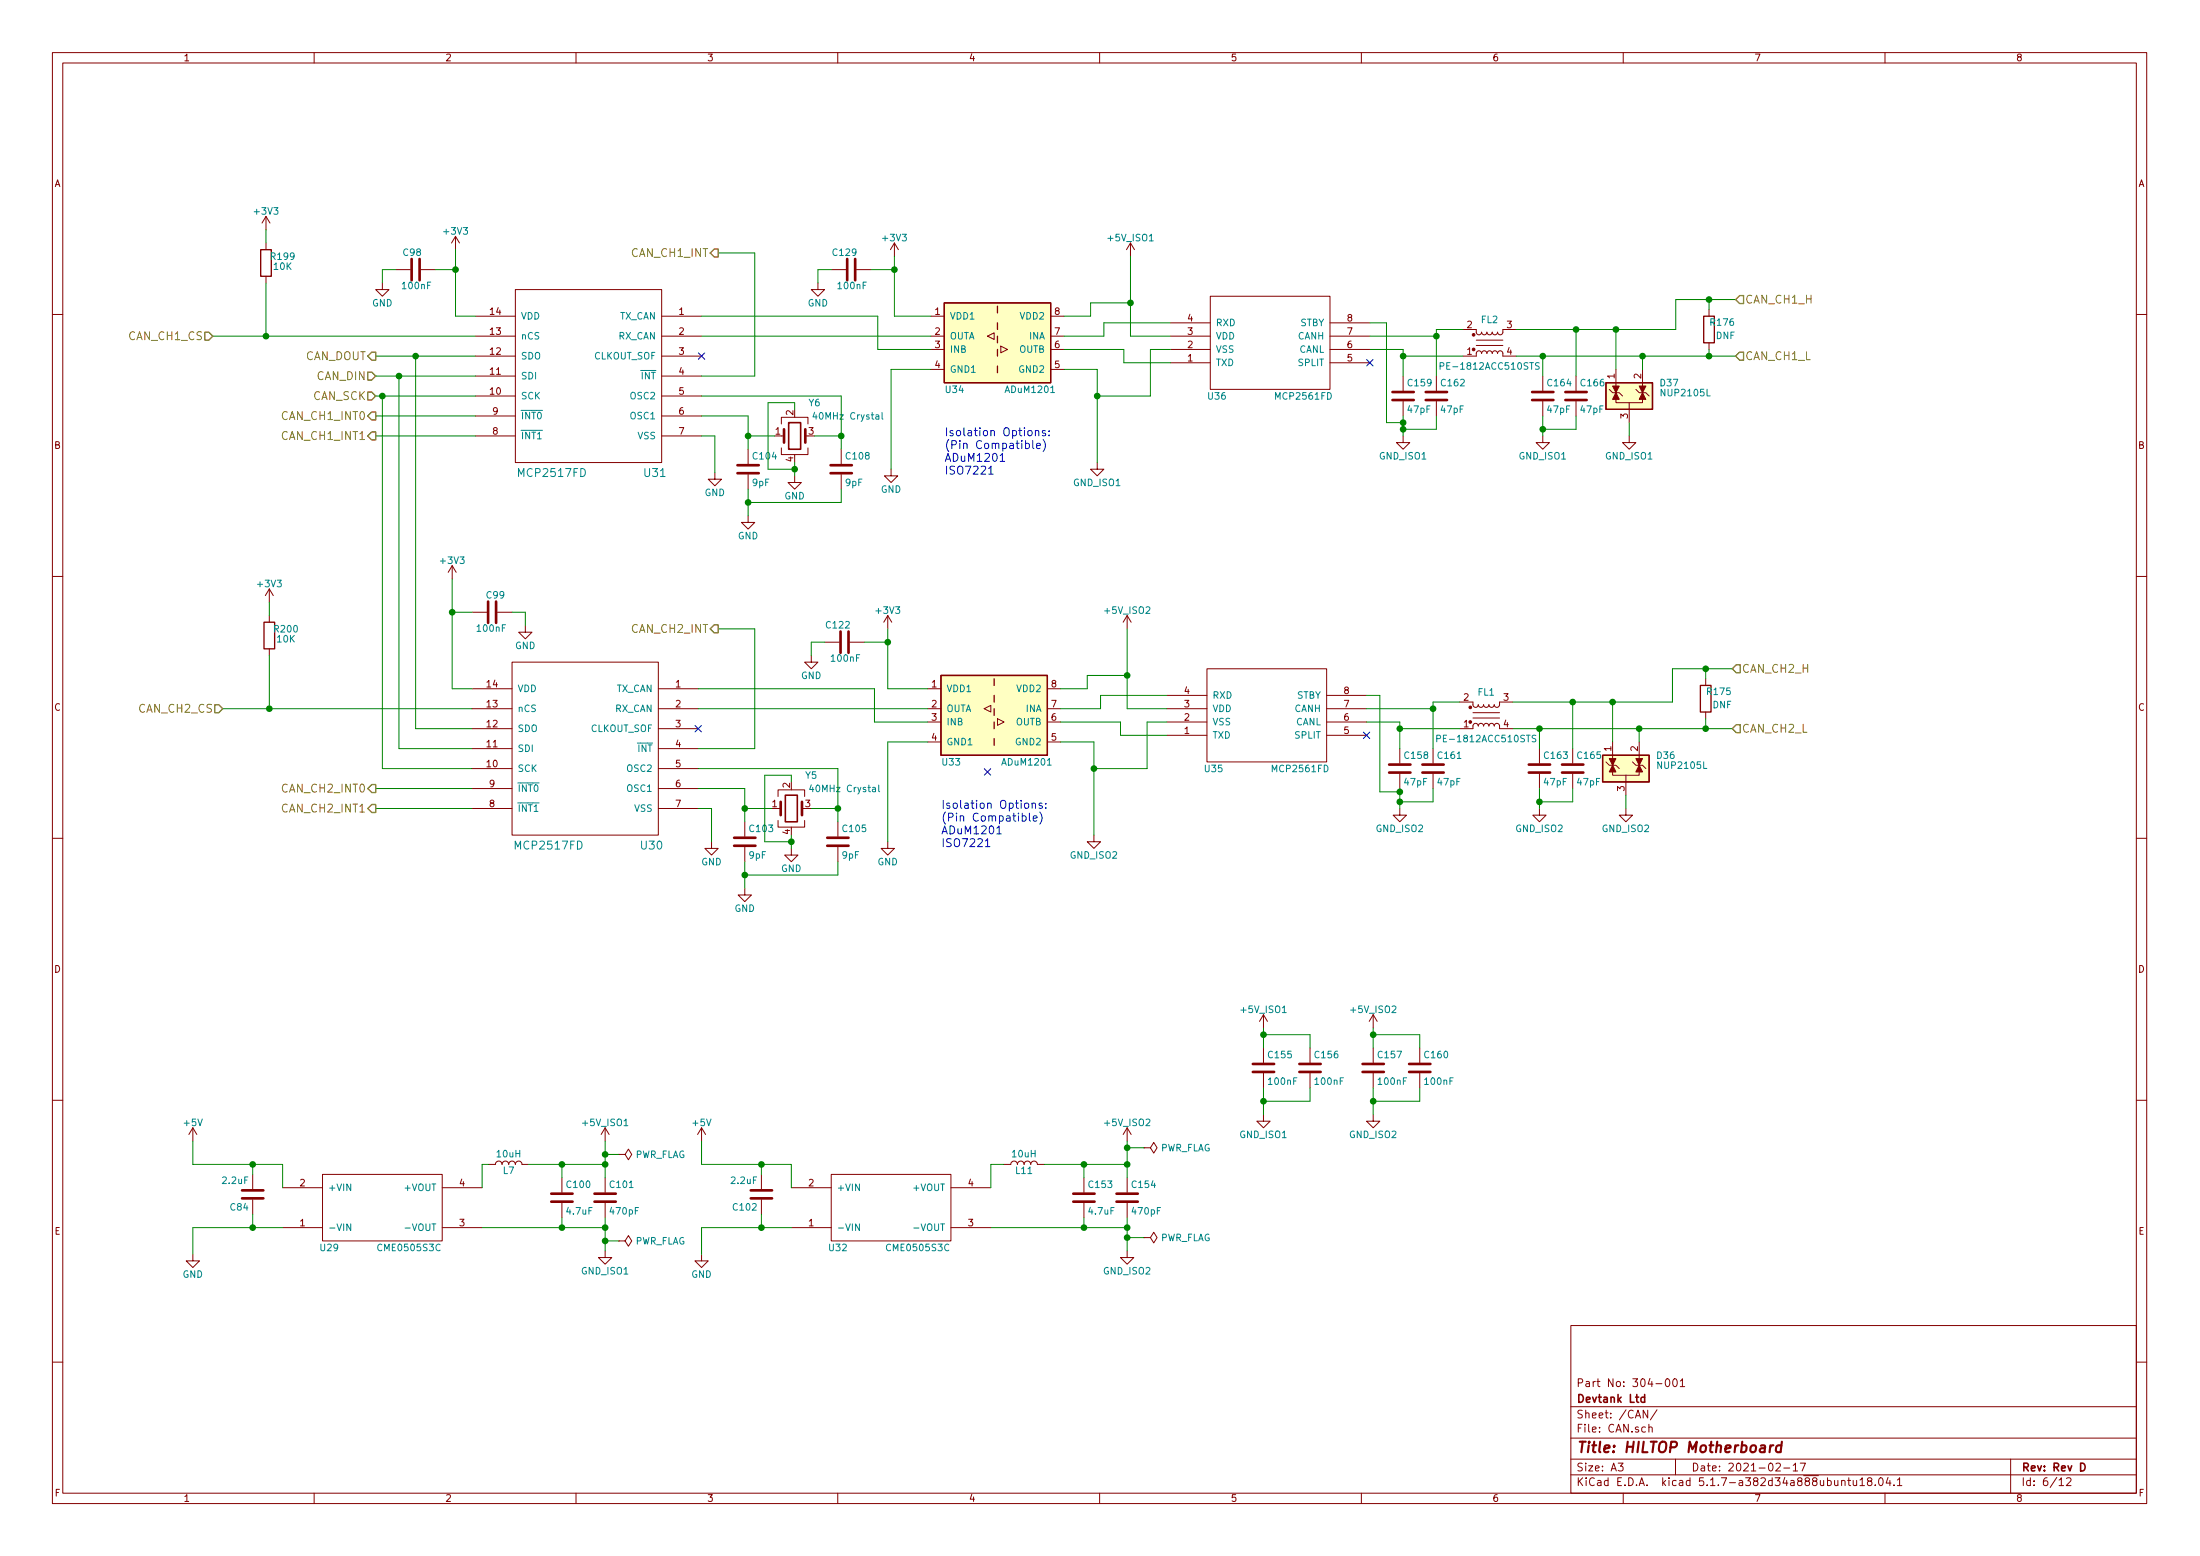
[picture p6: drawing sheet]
<svg xmlns="http://www.w3.org/2000/svg" width="420mm" height="297mm" viewBox="0 0 420 297" stroke-linecap="round" stroke-linejoin="round" font-family="sans-serif">
<g fill="none" stroke="#840000" stroke-width=".19">
<path d="M10 10h400v277h-400zM12 12h396v273.1h-396zM60 10v2M110 10v2M160 10v2M210 10v2M260 10v2M310 10v2M360 10v2M50.8 41.3v2.6M50.8 46.4v1.3M50.8 52.7v1.3"/>
<path d="M50.8 41.3l-.8 1.3M50.8 41.3l.8 1.3M73 54v1.3h1.3l-1.3 1.3-1.2-1.3h1.2M75.6 51.5h2.8M80.4 51.5h2.8M87 45.1l-.8 1.3M87 45.1v2.6M87 45.1l.8 1.3M98.4 55.3h28v33h-28zM156.2 54v1.3h1.3l-1.3 1.3-1.3-1.3h1.3M158.7 51.5h2.8M163.6 51.5h2.8"/>
<path d="M170.8 46.4l-.7 1.3M170.8 46.4v2.5M170.8 46.4l.8 1.3M215.9 46.4l-.8 1.3M215.9 46.4v2.5M215.9 46.4l.8 1.3M231.1 56.6h22.9v17.7h-22.9zM326.4 59.1v1.3M10 60h2M90.8 60.4h7.6M90.8 75.6h7.6M90.8 71.8h7.6"/>
<path d="M90.8 68h7.6M90.8 64.2h7.6M90.8 79.4h7.6M126.4 60.4h7.6M126.4 75.6h7.6M126.4 71.8h7.6M126.4 68h7.6M126.4 64.2h7.6M126.4 79.4h7.6M177.8 60.4h2.5M177.8 64.2h2.5M177.8 66.7h2.5"/>
<path d="M177.8 70.5h2.5M188.6 64.2l1.3-.7v1.3zM191.1 66.1l1.3 .6-1.3 .6zM200.7 60.4h2.5M200.7 64.2h2.5M200.7 66.7h2.5M200.7 70.5h2.5M223.5 64.2h7.6M223.5 66.7h7.6M223.5 69.3h7.6M223.5 61.6h7.6M254 64.2h7.6"/>
<path d="M254 66.7h7.6M254 69.3h7.6M254 61.6h7.6M268 71.8v2.8M268 76.6v2.8M274.3 71.8v2.8M274.3 76.6v2.8M279.4 68h2.5l.1-.7 .3-.3 .5 .1 .2 .4 .1-.4 .3-.1 .4 .1 .2 .4 .1-.4 .3-.1 .4 .1 .2 .4 .1-.4 .3-.1 .4 .1 .2 .4 .2-.4 .4-.1 .4 .3v.7h2.6M279.4 62.9h2.5l.1 .7 .4 .3 .4-.1 .2-.4 .1 .3 .3 .2 .4-.1 .2-.4 .1 .3 .3 .2 .4-.1 .2-.4 .3 .5 .5-.1 .2-.4 .2 .4 .4 .1 .4-.3v-.7h2.6M281.9 64.9h5.1M281.9 65.9h5.1M294.6 71.8v2.8"/>
<path d="M294.6 76.6v2.8M301 71.8v2.8M301 76.6v2.8M307.3 74.3l.7 .7h1.2l.7 .6M308.6 75.6v1.3h5.1v-1.3M308.6 70.5v4.5M311.1 76.9v3.8M312.4 74.3l.7 .7h1.2l.7 .6M313.7 70.5v4.5M326.4 65.4v1.3M408 60h2M90.8 83.2h7.6"/>
<path d="M126.4 83.2h7.6M136.5 90.2v1.3h1.3l-1.3 1.2-1.2-1.2h1.2M142.9 98.5v1.2h1.2l-1.2 1.3-1.3-1.3h1.3M142.9 85.8v2.8M142.9 90.6v2.8M149.2 85.5v1.3h5.1v-1.3M149.2 80.9v-1.2h5.1v1.2M149.2 83.2h.5M151.8 90.8v1.3h1.2l-1.2 1.3-1.3-1.3h1.3M153.8 83.2h.5M160.7 85.8v2.8M160.7 90.6v2.8"/>
<path d="M170.2 89.6v1.2h1.2l-1.2 1.3-1.3-1.3h1.3M209.5 88.3v1.3h1.3l-1.3 1.2-1.2-1.2h1.2M268 83.2v1.3h1.2l-1.2 1.3-1.3-1.3h1.3M294.6 83.2v1.3h1.3l-1.3 1.3-1.2-1.3h1.2M311.1 83.2v1.3h1.3l-1.3 1.3-1.2-1.3h1.2M10 110h2M51.4 112.4l-.7 1.3M51.4 112.4v2.6M51.4 117.5v1.3M51.4 112.4l.8 1.3M86.4 108l-.8 1.3M86.4 108v2.5"/>
<path d="M86.4 108l.7 1.3M90.2 116.9h2.8M95 116.9h2.8M100.3 119.4v1.3h-1.2l1.2 1.3 1.3-1.3h-1.3M169.5 117.5l-.7 1.3M169.5 117.5v2.6M169.5 117.5l.8 1.3M215.3 117.5l-.8 1.3M215.3 117.5v2.6M215.3 117.5l.7 1.3M408 110h2M51.4 123.9v1.2"/>
<path d="M90.2 131.5h7.6M90.2 139.1h7.6M90.2 135.3h7.6M97.8 126.4h27.9v33h-27.9zM125.7 131.5h7.6M125.7 139.1h7.6M125.7 135.3h7.6M154.9 125.1v1.3h1.3l-1.3 1.3-1.2-1.3h1.2M157.5 122.6h2.8M162.3 122.6h2.8M177.2 131.5h2.5M177.2 135.3h2.5"/>
<path d="M177.2 137.8h2.5M188 135.3l1.2-.6v1.2zM190.5 137.2l1.3 .6-1.3 .7zM200 131.5h2.6M200 135.3h2.6M200 137.8h2.6M222.9 135.3h7.6M222.9 137.8h7.6M222.9 132.8h7.6M230.5 127.7h22.9v17.8h-22.9zM253.4 135.3h7.6M253.4 137.8h7.6"/>
<path d="M253.4 132.8h7.6M278.8 139.1h2.5v-.7l.4-.3 .4 .1 .2 .4 .1-.3 .3-.2 .5 .1 .1 .4 .2-.3 .2-.2 .5 .1 .2 .4 .1-.3 .3-.2 .4 .1 .2 .4 .2-.4 .4-.1 .4 .3v.7h2.5M278.8 134h2.5v.7l.4 .3 .4-.1 .2-.4 .1 .3 .4 .2 .3-.1 .2-.4 .1 .3 .4 .2 .3-.1 .3-.4 .3 .5 .5-.1 .2-.4 .1 .4 .5 .1 .4-.3v-.7h2.5M281.3 136.1h5.1M281.3 137.1h5.1M325.8 129.6v1.2M325.8 135.9v1.3M90.2 146.7h7.6M90.2 142.9h7.6M90.2 150.5h7.6M90.2 154.3h7.6M125.7 146.7h7.6"/>
<path d="M125.7 142.9h7.6M125.7 150.5h7.6M125.7 154.3h7.6M142.2 156.9v2.8M148.6 156.6v1.3h5.1v-1.3M148.6 152.1v-1.3h5.1v1.3M148.6 154.3h.5M153.2 154.3h.5M160 156.9v2.8M177.2 141.6h2.5M200 141.6h2.6M208.9 159.4v1.3h1.3l-1.3 1.3-1.3-1.3h1.3"/>
<path d="M222.9 140.4h7.6M253.4 140.4h7.6M267.3 154.3v1.3h1.3l-1.3 1.3-1.2-1.3h1.2M267.3 142.9v2.8M267.3 147.7v2.8M273.7 142.9v2.8M273.7 147.7v2.8M294 154.3v1.3h1.3l-1.3 1.3-1.3-1.3h1.3M294 142.9v2.8M294 147.7v2.8M300.4 142.9v2.8M300.4 147.7v2.8"/>
<path d="M306.7 145.5l.6 .6h1.3l.6 .6M308 146.7v1.3h5.1v-1.3M308 141.6v4.5M310.5 154.3v1.3h1.3l-1.3 1.3-1.3-1.3h1.3M310.5 148v3.8M311.8 145.5l.6 .6h1.3l.6 .6M313.1 141.6v4.5M10 160h2M135.9 160.7v1.3h1.3l-1.3 1.2-1.3-1.2h1.3M142.2 169.6v1.3h1.3l-1.3 1.2-1.2-1.2h1.2M142.2 161.7v2.8M151.1 162v1.2h1.3l-1.3 1.3-1.2-1.3h1.2"/>
<path d="M160 161.7v2.8M169.5 160.7v1.3h1.3l-1.3 1.2-1.2-1.2h1.2M408 160h2M241.3 193.7l-.8 1.3M241.3 193.7v2.6M241.3 193.7l.8 1.3M262.3 193.7v2.6M262.3 193.7l-.8 1.3M262.3 193.7l.7 1.3M10 210h2M36.8 215.3l-.7 1.3M36.8 215.3v2.5"/>
<path d="M36.8 215.3l.8 1.3M115.6 215.3l-.8 1.3M115.6 215.3v2.5M115.6 215.3l.7 1.3M134 215.3l-.8 1.3M134 215.3v2.5M134 215.3l.7 1.3M215.3 215.3v2.5M215.3 215.3l-.8 1.3M215.3 215.3l.7 1.3M218.4 219.1h1.3l.6-1 .7 1-.7 1-.6-1M218.4 219.1h.1"/>
<path d="M241.3 212.8v1.2h1.3l-1.3 1.3-1.3-1.3h1.3M241.3 200.1v2.8M241.3 204.9v2.8M250.2 200.1v2.8M250.2 204.9v2.8M262.3 212.8v1.2h1.2l-1.2 1.3-1.3-1.3h1.3M262.3 200.1v2.8M262.3 204.9v2.8M271.1 200.1v2.8M271.1 204.9v2.8M408 210h2M36.8 239.4v1.3h1.3l-1.3 1.3-1.2-1.3h1.2"/>
<path d="M48.3 224.2v2.8M48.3 229v2.8M54 234.4h7.6M54 226.7h7.6M61.6 224.2h22.9v12.7h-22.9zM84.5 234.4h7.6M84.5 226.7h7.6M93.3 222.3h1.3a.63 .63 0 0 1 .6-.6 .63 .63 0 0 1 .7 .6 .63 .63 0 0 1 .6-.6 .63 .63 0 0 1 .7 .6 .63 .63 0 0 1 .6-.6 .63 .63 0 0 1 .6 .6 .63 .63 0 0 1 .7-.6 .63 .63 0 0 1 .6 .6h1.3M107.3 224.8v2.8M107.3 229.7v2.7M115.6 238.8v1.3h1.2l-1.2 1.2-1.3-1.2h1.3M115.6 224.8v2.8"/>
<path d="M115.6 229.7v2.7M118.1 236.9h1.3l.6-1 .6 1-.6 1-.6-1M118.1 236.9h.1M118.1 220.4h1.3l.6-1 .6 1-.6 1-.6-1M118.1 220.4h.1M134 239.4v1.3h1.3l-1.3 1.3-1.3-1.3h1.3M145.4 224.2v2.8M145.4 229v2.8M151.1 234.4h7.6M151.1 226.7h7.6M158.7 224.2h22.9v12.7h-22.9zM181.6 234.4h7.6"/>
<path d="M181.6 226.7h7.6M191.8 222.3h1.2a.63 .63 0 0 1 .7-.6 .63 .63 0 0 1 .6 .6 .63 .63 0 0 1 .6-.6 .63 .63 0 0 1 .7 .6 .63 .63 0 0 1 .6-.6 .63 .63 0 0 1 .6 .6 .63 .63 0 0 1 .7-.6 .63 .63 0 0 1 .6 .6h1.3M207 224.8v2.8M207 229.7v2.7M215.3 238.8v1.3h1.2l-1.2 1.2-1.3-1.2h1.3M215.3 224.8v2.8M215.3 229.7v2.7M218.4 236.3h1.3l.6-1.1 .7 1.1-.7 1-.6-1M218.4 236.3h.1M300 253h108v32.1h-108zM10 260h2M300 278.5h108"/>
<path d="M300 274.5h108M300 268.5h108M309 279.3h1l-.5 .6 .4 .1v.7l-.2 .1-.7-.1M314.7 269.2v1.5l-.9-1.5v1.5M314.9 272.5h.1a.37 .37 0 0 1 .5 .1v.8M314.9 271.9v1.5M316.3 264.1h1.1M316.5 269.1l-1.3 2M318.3 263.3l.1-.1a.8 .8 0 0 1 .5 .8 .8 .8 0 0 1-.5 .7 .97 .97 0 0 1-.1-1.4zM319.6 263.4l.2-.2a.81 .81 0 0 1 .6 .6 .81 .81 0 0 1-.3 .8l-.1 .1a.79 .79 0 0 1-.4-1.3zM320 278.5v3M320.9 263.6l.4-.4v1.5"/>
<path d="M320.9 264.7h.8M339.2 279.5l.6-.2 .2 .4-.9 1.1h.9M342.5 279.7l.4-.4v1.5M343.8 279.3h1l-.6 1.5M384 278.5v6.6M408 260h2M60 285.1v1.9M110 285.1v1.9M160 285.1v1.9M210 285.1v1.9M260 285.1v1.9M300 281.5h108"/>
<path d="M310 285.1v1.9M340.7 280.2h1.1M342.5 280.8h.8M351.7 282.7h.1a.37 .37 0 0 1 .6 .1v.8M351.7 282.6v1M352.9 282.6h.5M353.1 282.1v1.3l.3 .2M353.9 282.6v.8a.39 .39 0 0 0 .7 .1M354.6 282.6v1M355.2 282.5l.5-.4v1.5M355.2 283.6h.9M356.9 282.7l-.3-.2 .1-.2 .2-.2 .5 .1 .1 .2-.1 .2-.5 .1-.3 .3 .1 .5 .2 .1h.3l.3-.3v-.3l-.3-.3"/>
<path d="M358.1 283.5v.1M358.9 282.3l.2-.2a.81 .81 0 0 1 .6 .6 .81 .81 0 0 1-.3 .8l-.1 .1a.79 .79 0 0 1-.4-1.3zM360 285.1v1.9M360.6 282l-.4 1.1h.9M360.9 282.6v1M361.7 283.5v.1M362.4 282.5l.4-.4v1.5M362.4 283.6h.8M393.2 282.5l.5-.4v1.5M393.2 283.6h.9M394.7 282.3l.5-.2 .3 .4-.9 1.1h.9"/>
</g>
<path d="M150.6 80.7h2.3v5.1h-2.3zM150 151.8h2.3v5.1h-2.3zM314.1 266.8l-.4-.1-.3 .3 .1 .6h.6M314.1 266.2v1.5M397.4 279.3a.76 .76 0 0 1 .8 .8 .76 .76 0 0 1-.8 .7z" fill="none" stroke="#840000" stroke-width=".3"/>
<path d="M338.1 275.9l-.2 1.3M338.7 275.9l-.4 .1-.2 .3M340.2 276a.68 .68 0 0 0-1 .3l-.1 .5 .2 .3 .2 .1 .6-.1M340.3 275.2l-.2 2" fill="none" stroke="#840000" stroke-width=".41"/>
<g fill="none" stroke="#840000" stroke-width=".51">
<path d="M78.6 49.4v4.1M80.1 49.4v4.1M161.8 49.4v4.1M163.3 49.4v4.1M265.9 76.4h4.1M265.9 74.8h4.1M272.3 76.4h4.1M272.3 74.8h4.1M292.6 76.4h4.1M292.6 74.8h4.1M299 76.4h4M299 74.8h4"/>
<path d="M140.8 90.3h4.1M140.8 88.8h4.1M149.7 82v2.5M153.8 82v2.5M158.6 90.3h4.1M158.6 88.8h4.1M93.2 114.8v4.1M94.7 114.8v4.1M160.5 120.6v4M162.1 120.6v4M140.2 159.9h4.1M149.1 153.1v2.5"/>
<path d="M153.2 153.1v2.5M158 159.9h4.1M265.3 147.5h4.1M265.3 146h4.1M271.7 147.5h4M271.7 146h4M292 147.5h4M292 146h4M298.3 147.5h4.1M298.3 146h4.1M140.2 161.5h4.1M158 161.5h4.1"/>
<path d="M239.3 204.6h4M239.3 203.1h4M248.2 204.6h4M248.2 203.1h4M260.2 204.6h4.1M260.2 203.1h4.1M269.1 204.6h4.1M269.1 203.1h4.1M46.2 227.2h4.1M46.2 228.8h4.1M105.3 229.4h4M105.3 227.9h4"/>
<path d="M113.5 229.4h4.1M113.5 227.9h4.1M143.4 227.2h4M143.4 228.8h4M205 229.4h4M205 227.9h4M213.2 229.4h4.1M213.2 227.9h4.1"/>
</g>
<g fill="none" stroke="#008484" stroke-width=".19">
<path d="M155.6 78.7l-.3 .9h.8M168.5 78.8v1l.1 .2M200.7 74.9h.7M275 69.9l.6-.1 .2-.1-.1-.3-.7-.2v1.3M294 69.3l-.5-.1-.2 .2v.3l.6 .3 .1 .3-.3 .2-.5-.1M102.4 82.2h1.2M101.8 153.3h1.2M154.9 149.8l-.3 .9h.8M167.8 149.9v1.1l.2 .1M200 146.1h.8M274.4 141h.6l.1-.2v-.3l-.7-.2v1.3M293.3 140.4l-.5-.1-.1 .2v.3l.5 .3 .1 .3-.2 .2h-.5"/>
<path d="M67 233.6v1.3l-.8-1.3v1.3M77.4 234.4h.9M164.1 233.6v1.3l-.7-1.3v1.3M174.5 234.4h1"/>
</g>
<g fill="#ffffc2" stroke="#ffffc2" stroke-width=".19">
<path d="M306.7 73.1h8.9v5h-8.9z"/>
<path d="M306.1 144.2h8.9v5.1h-8.9z"/>
<path d="M179.7 128.9h20.3v15.3h-20.3z"/>
<path d="M180.3 57.8h20.4v15.3h-20.4z"/>
</g>
<g fill="none" stroke="#840000" stroke-width=".25">
<path d="M49.8 47.7h2v5h-2zM180.3 57.8h20.4v15.3h-20.4zM190.5 58.5v1.2M190.5 61.6v1.3M190.5 64.2v1.2M190.5 66.7v1.3M190.5 69.9v1.3M306.7 73.1h8.9v5h-8.9zM325.4 60.4h2v5h-2zM50.4 118.8h2.1v5.1h-2.1zM179.7 128.9h20.3v15.3h-20.3zM189.9 129.6v1.2"/>
<path d="M189.9 132.8v1.2M189.9 135.3v1.3M189.9 137.8v1.3M324.7 130.8h2.1v5.1h-2.1zM189.9 141v1.3M306.1 144.2h8.9v5.1h-8.9z"/>
</g>
<g fill="#840000" stroke="#840000" stroke-width=".19">
<path d="M308.6 75l.6 1.2h-1.2z"/>
<path d="M313.7 75l.6 1.2h-1.2z"/>
<path d="M313.1 73.7h1.2l-.6 1.3z"/>
<path d="M308 73.7h1.2l-.6 1.3v-.7v.7z"/>
<path d="M308 146.1l.6 1.3h-1.3z"/>
<path d="M313.1 146.1l.6 1.3h-1.3z"/>
<path d="M312.4 144.8h1.3l-.6 1.3z"/>
<path d="M307.3 144.8h1.3l-.6 1.3v-.6v.6z"/>
<circle cx="280.8" cy="137.8" r=".25"/>
<circle cx="280.8" cy="135" r=".25"/>
<circle cx="281.4" cy="66.7" r=".25"/>
<circle cx="281.4" cy="63.9" r=".25"/>
</g>
<g fill="none" stroke="#008400" stroke-width=".19">
<path d="M50.8 43.9v2.5M50.8 54v10.2M75.6 51.5h-2.6v2.5M83.2 51.5h3.8M87 47.7v12.7h3.8M137.2 48.3h6.9v23.5h-10.1M158.7 51.5h-2.5v2.5M166.4 51.5h4.4M170.8 48.9v11.5h7M215.9 48.9v15.3h7.6M215.9 57.8h-7.6v2.6h-5.1M326.4 57.2v1.9"/>
<path d="M331.5 57.2h-11.5v5.7h-30.4M40.6 64.2h50.2M71.8 75.6h19M71.8 79.4h19M71.8 71.8h19M71.8 68h19M73 75.6v71.1h17.2M76.2 71.8v71.1h14M79.4 68v71.1h10.8M134 75.6h26.7v10.2M134 79.4h8.9v6.4M134 64.2h43.8"/>
<path d="M134 60.4h33.6v6.3h10.2M151.8 78.1v-1.2h-5.1v12.7h5.1M177.8 70.5h-7.6v19.1M203.2 70.5h6.3v17.8M203.2 66.7h11.4v2.6h8.9M223.5 66.7h-3.8v8.9h-10.2M223.5 61.6h-12.7v2.6h-7.6M261.6 66.7h6.4v5.1M261.6 64.2h12.7M261.6 61.6h3.2v19.1h3.2M268 79.4v3.8M268 68h11.4"/>
<path d="M274.3 79.4v2.6h-6.3M279.4 62.9h-5.1v8.9M289.6 68h41.9M294.6 68v3.8M294.6 79.4v3.8M301 79.4v2.6h-6.4M301 62.9v8.9M308.6 62.9v7.6M313.7 68v2.5M326.4 66.7v1.3M71.8 83.2h19M134 83.2h2.5v7"/>
<path d="M142.9 93.4v5.1M142.9 83.2h5.1M151.8 88.3v2.5M155.6 83.2h5.1M160.7 93.4v2.5h-17.8M311.1 80.7v2.5M51.4 115v2.5M86.4 110.5v21h3.8M86.4 116.9h3.8M97.8 116.9h2.5v2.5M42.5 135.3h47.7M51.4 125.1v10.2"/>
<path d="M133.3 135.3h43.9M133.3 131.5h33.7v6.3h10.2M137.2 120.1h6.9v22.8h-10.8M157.5 122.6h-2.6v2.5M165.1 122.6h4.4M169.5 120.1v11.4h7.7M202.6 137.8h11.4v2.6h8.9M215.3 120.1v15.2h7.6M215.3 128.9h-7.7v2.6h-5M222.9 132.8h-12.7v2.5h-7.6M222.9 137.8h-3.8v8.9h-10.2M261 135.3h12.7"/>
<path d="M261 137.8h6.3v5.1M261 132.8h2.5v18.4h3.8M267.3 139.1h11.5M278.8 134h-5.1v8.9M288.9 139.1h41.9M294 139.1v3.8M300.4 134v8.9M308 134v7.6M313.1 139.1v2.5M325.8 127.7v1.9M325.8 137.2v1.9M330.8 127.7h-11.4v6.3h-30.5"/>
<path d="M71.8 150.5h18.4M71.8 154.3h18.4M133.3 150.5h8.9v6.4M133.3 154.3h2.6v6.4M133.3 146.7h26.7v10.2M142.2 154.3h5.1M151.1 149.3v-1.3h-5.1v12.7h5.1M151.1 159.4v2.6M154.9 154.3h5.1M177.2 141.6h-7.7v19.1M202.6 141.6h6.3v17.8M267.3 150.5v3.8"/>
<path d="M273.7 150.5v2.6h-6.4M294 150.5v3.8M300.4 150.5v2.6h-6.4M310.5 151.8v2.5M142.2 164.5v5.1M160 164.5v2.5h-17.8M241.3 196.3v3.8M241.3 197.5h8.9v2.6M262.3 196.3v3.8M262.3 197.5h8.8v2.6M36.8 217.8v4.5h17.2v4.4M115.6 217.8v7"/>
<path d="M134 217.8v4.5h17.1v4.4M215.3 217.8v7M215.3 219.1h3.1M241.3 207.7v5.1M250.2 207.7v2.5h-8.9M262.3 207.7v5.1M271.1 207.7v2.5h-8.8M48.3 222.3v1.9M48.3 231.8v2.6M54 234.4h-17.2v5M92.1 234.4h23.5M93.3 222.3h-1.2v4.4"/>
<path d="M101 222.3h14.6M107.3 222.3v2.5M107.3 232.4v2M115.6 232.4v6.4M115.6 236.9h2.5M115.6 220.4h2.5M145.4 222.3v1.9M145.4 231.8v2.6M151.1 234.4h-17.1v5M189.2 234.4h26.1M191.8 222.3h-2.6v4.4M199.4 222.3h15.9"/>
<path d="M207 222.3v2.5M207 232.4v2M215.3 232.4v6.4M215.3 236.3h3.1"/>
</g>
<g fill="none" stroke="#848400" stroke-width=".25">
<path d="M135.6 48.3l.8-.8h.8v1.6h-.8zM332.2 56.4h.8v1.5h-.8l-.7-.7zM39.1 63.4h.8l.7 .8-.7 .7h-.8zM70.2 74.8h.8l.8 .8-.8 .8h-.8zM70.2 71h.8l.8 .8-.8 .8h-.8zM71 78.6h.8v1.6h-.8l-.8-.8zM71 67.2h.8v1.5h-.8l-.8-.7zM331.5 68l.7-.8h.8v1.5h-.8zM71 82.5h.8v1.5h-.8l-.8-.8zM136.4 119.3h.8v1.5h-.8l-.8-.7zM41 134.5h.8l.7 .8-.7 .8h-.8zM331.6 138.3h.8v1.6h-.8l-.8-.8z"/>
<path d="M331.6 126.9h.8v1.5h-.8l-.8-.7zM71 149.8h.8v1.5h-.8l-.8-.8zM71 153.6h.8v1.5h-.8l-.8-.8z"/>
</g>
<g fill="none" stroke="#0000c2" stroke-width=".19">
<path d="M188.8 89.4l.5-.4v1.5M188.8 90.5h.9M191 87l.4-.5v1.6M191 88.1h.9M197.2 84.1v1.3l.3 .2M197.7 82.3l.3-.1 .3 .1 .1 .9M197.7 82.2v1M198 85.1l.7-.1-.1-.3-.4-.1-.2 .2v.8h.6M199.2 83.9a1.78 1.78 0 0 1 0 2.3M199.6 82.3l-.3-.1-.2 .2v.2l.5 .2v.3h-.5M200.4 83v.2M200.4 82.3v.1"/>
<path d="M190.4 158.1l.4-.4v1.5M190.4 159.2h.8M196.6 155.2v1.3l.2 .3M197.1 153.4l.2-.1 .4 .1 .1 .9M197.1 153.3v1M197.3 156.2l.8-.1-.1-.3-.4-.1-.3 .2 .1 .8h.6M198.6 155a1.78 1.78 0 0 1 0 2.3M199 153.4l-.4-.1-.2 .2 .1 .2 .5 .2v.3h-.6M199.7 154.2v.1M199.7 153.4v.1M188.2 160.5l.4-.4v1.5M188.2 161.6h.9"/>
</g>
<g fill="#008400" stroke="#008400" stroke-width=".25">
<circle cx="209.6" cy="75.6" r=".51"/>
<circle cx="87" cy="51.5" r=".51"/>
<circle cx="215.3" cy="236.3" r=".51"/>
<circle cx="241.3" cy="197.5" r=".51"/>
<circle cx="51.4" cy="135.3" r=".51"/>
<circle cx="215.3" cy="222.3" r=".51"/>
<circle cx="326.4" cy="57.2" r=".51"/>
<circle cx="115.6" cy="220.4" r=".51"/>
<circle cx="215.9" cy="57.8" r=".51"/>
<circle cx="241.3" cy="210.2" r=".51"/>
<circle cx="115.6" cy="236.9" r=".51"/>
<circle cx="50.8" cy="64.2" r=".51"/>
<circle cx="215.3" cy="219.1" r=".51"/>
<circle cx="268" cy="80.7" r=".51"/>
<circle cx="267.3" cy="151.2" r=".51"/>
<circle cx="262.3" cy="197.5" r=".51"/>
<circle cx="273.7" cy="135.3" r=".51"/>
<circle cx="107.3" cy="234.4" r=".51"/>
<circle cx="48.3" cy="234.4" r=".51"/>
<circle cx="294" cy="139.1" r=".51"/>
<circle cx="48.3" cy="222.3" r=".51"/>
<circle cx="300.4" cy="134" r=".51"/>
<circle cx="294" cy="153.1" r=".51"/>
<circle cx="169.5" cy="122.6" r=".51"/>
<circle cx="267.3" cy="153.1" r=".51"/>
<circle cx="308" cy="134" r=".51"/>
<circle cx="170.8" cy="51.5" r=".51"/>
<circle cx="313.1" cy="139.1" r=".51"/>
<circle cx="151.8" cy="89.6" r=".51"/>
<circle cx="267.3" cy="139.1" r=".51"/>
<circle cx="160.7" cy="83.2" r=".51"/>
<circle cx="142.9" cy="83.2" r=".51"/>
<circle cx="142.9" cy="95.9" r=".51"/>
<circle cx="262.3" cy="210.2" r=".51"/>
<circle cx="86.4" cy="116.9" r=".51"/>
<circle cx="79.4" cy="68" r=".51"/>
<circle cx="76.2" cy="71.8" r=".51"/>
<circle cx="73" cy="75.6" r=".51"/>
<circle cx="151.1" cy="160.7" r=".51"/>
<circle cx="142.2" cy="167" r=".51"/>
<circle cx="142.2" cy="154.3" r=".51"/>
<circle cx="160" cy="154.3" r=".51"/>
<circle cx="145.4" cy="234.4" r=".51"/>
<circle cx="268" cy="68" r=".51"/>
<circle cx="274.3" cy="64.2" r=".51"/>
<circle cx="294.6" cy="68" r=".51"/>
<circle cx="301" cy="62.9" r=".51"/>
<circle cx="294.6" cy="82" r=".51"/>
<circle cx="268" cy="82" r=".51"/>
<circle cx="308.6" cy="62.9" r=".51"/>
<circle cx="313.7" cy="68" r=".51"/>
<circle cx="215.3" cy="234.4" r=".51"/>
<circle cx="207" cy="222.3" r=".51"/>
<circle cx="215.3" cy="128.9" r=".51"/>
<circle cx="207" cy="234.4" r=".51"/>
<circle cx="326.4" cy="68" r=".51"/>
<circle cx="208.9" cy="146.7" r=".51"/>
<circle cx="145.4" cy="222.3" r=".51"/>
<circle cx="325.8" cy="127.7" r=".51"/>
<circle cx="325.8" cy="139.1" r=".51"/>
<circle cx="115.6" cy="222.3" r=".51"/>
<circle cx="115.6" cy="234.4" r=".51"/>
<circle cx="107.3" cy="222.3" r=".51"/>
</g>
<path d="M133.4 67.4l1.2 1.2M134.6 67.4l-1.2 1.2M261 68.6l1.2 1.3M262.2 68.6l-1.2 1.3M132.7 138.5l1.3 1.2M134 138.5l-1.3 1.2M260.4 139.8l1.2 1.2M261.6 139.8l-1.2 1.2M188 146.7l1.2 1.3M189.2 146.7l-1.2 1.3" fill="none" stroke="#000084" stroke-width=".19"/>
<text font-size="2.8" fill="#840000" x="301" y="277.3">Title: HILTOP Motherboard</text>
<g font-size="2.1" fill="#848400">
<text x="120.8" y="49.1">CAN_CH1_INT</text>
<text x="333.2" y="57.9">CAN_CH1_H</text>
<text x="24.7" y="64.9">CAN_CH1_CS</text>
<text x="58.2" y="68.7">CAN_DOUT</text>
<text x="333.2" y="68.7">CAN_CH1_L</text>
<text x="59.7" y="76.4">CAN_SCK</text>
<text x="60.6" y="72.6">CAN_DIN</text>
<text x="54.2" y="84">CAN_CH1_INT1</text>
<text x="54.2" y="80.2">CAN_CH1_INT0</text>
<text x="120.8" y="120.8">CAN_CH2_INT</text>
<text x="332.6" y="128.4">CAN_CH2_H</text>
<text x="26.6" y="136.1">CAN_CH2_CS</text>
<text x="332.6" y="139.9">CAN_CH2_L</text>
<text x="54.2" y="151.3">CAN_CH2_INT0</text>
<text x="54.2" y="155.1">CAN_CH2_INT1</text>
</g>
<g font-size="2.1" fill="#0000c2">
<text x="180.3" y="83.3">Isolation Options:</text>
<text x="180.3" y="85.7">(Pin Compatible)</text>
<text x="180.3" y="88.1">ADuM1201</text>
<text x="180.3" y="90.6">ISO7221</text>
<text x="179.7" y="154.4">Isolation Options:</text>
<text x="179.7" y="156.8">(Pin Compatible)</text>
<text x="179.7" y="159.3">ADuM1201</text>
<text x="179.7" y="161.7">ISO7221</text>
</g>
<g font-size="2.1" fill="#008484">
<text x="99.3" y="91">MCP2517FD</text>
<text x="123.1" y="91">U31</text>
<text x="98.6" y="162.2">MCP2517FD</text>
<text x="122.5" y="162.2">U30</text>
</g>
<g font-size="2.1" fill="#840000">
<text x="301" y="267.8">Devtank Ltd</text>
<text x="301" y="264.8">Part No: 304-001</text>
<text x="301" y="273.5">File: CAN.sch</text>
<text x="301" y="270.8">Sheet: /CAN/</text>
<text x="301" y="280.9">Size: A3</text>
<text x="323" y="280.9">Date: 2021-02-17</text>
<text x="386" y="280.9">Rev: Rev D</text>
<text x="301" y="283.7">KiCad E.D.A. kicad 5.1.7-a382d34a888ubuntu18.04.1</text>
<text x="386" y="283.7">Id: 6/12</text>
</g>
<g font-size="1.8" fill="#840000">
<text x="35" y="11.7">1</text>
<text x="85" y="11.7">2</text>
<text x="135" y="11.7">3</text>
<text x="185" y="11.7">4</text>
<text x="235" y="11.7">5</text>
<text x="285" y="11.7">6</text>
<text x="335" y="11.7">7</text>
<text x="385" y="11.7">8</text>
<text x="10.4" y="35.7">A</text>
<text x="408.4" y="35.7">A</text>
<text x="93.6" y="63.9">13</text>
<text x="93.6" y="60.1">14</text>
<text x="129.7" y="60.1">1</text>
<text x="129.7" y="63.9">2</text>
<text x="178.6" y="60.1">1</text>
<text x="178.6" y="63.9">2</text>
<text x="201.4" y="63.9">7</text>
<text x="201.4" y="60.1">8</text>
<text x="226.8" y="63.9">3</text>
<text x="226.8" y="61.4">4</text>
<text x="257.3" y="63.9">7</text>
<text x="257.3" y="61.4">8</text>
<text x="280.2" y="62.6">2</text>
<text x="287.8" y="62.6">3</text>
<text x="93.6" y="71.5">11</text>
<text x="93.6" y="67.7">12</text>
<text x="129.7" y="67.7">3</text>
<text x="129.7" y="71.5">4</text>
<text x="178.6" y="66.5">3</text>
<text x="178.6" y="70.3">4</text>
<text x="201.4" y="70.3">5</text>
<text x="201.4" y="66.5">6</text>
<text x="226.8" y="69">1</text>
<text x="226.8" y="66.5">2</text>
<text x="257.3" y="69">5</text>
<text x="257.3" y="66.5">6</text>
<text x="280.2" y="67.7">1</text>
<text x="287.8" y="67.7">4</text>
<text x="93.6" y="75.3">10</text>
<text x="129.7" y="75.3">5</text>
<text x="308.4" y="72.3" transform="rotate(-90 308.4 72.3)">1</text>
<text x="313.4" y="72.3" transform="rotate(-90 313.4 72.3)">2</text>
<text x="94.1" y="83">8</text>
<text x="94.1" y="79.2">9</text>
<text x="129.7" y="79.2">6</text>
<text x="129.7" y="83">7</text>
<text x="148.1" y="83">1</text>
<text x="151.5" y="79.3" transform="rotate(-90 151.5 79.3)">2</text>
<text x="154.5" y="83">3</text>
<text x="310.9" y="79.9" transform="rotate(-90 310.9 79.9)">3</text>
<text x="10.4" y="85.7">B</text>
<text x="151.5" y="88.1" transform="rotate(-90 151.5 88.1)">4</text>
<text x="408.4" y="85.7">B</text>
<text x="93" y="131.2">14</text>
<text x="129.1" y="131.2">1</text>
<text x="178" y="131.2">1</text>
<text x="200.8" y="131.2">8</text>
<text x="10.4" y="135.7">C</text>
<text x="93" y="135">13</text>
<text x="129.1" y="135">2</text>
<text x="178" y="135">2</text>
<text x="178" y="137.6">3</text>
<text x="200.8" y="137.6">6</text>
<text x="200.8" y="135">7</text>
<text x="226.2" y="137.6">2</text>
<text x="226.2" y="135">3</text>
<text x="226.2" y="132.5">4</text>
<text x="256.7" y="137.6">6</text>
<text x="256.7" y="135">7</text>
<text x="256.7" y="132.5">8</text>
<text x="279.6" y="133.8">2</text>
<text x="287.2" y="133.8">3</text>
<text x="408.4" y="135.7">C</text>
<text x="93" y="142.7">11</text>
<text x="93" y="138.8">12</text>
<text x="129.1" y="138.8">3</text>
<text x="129.1" y="142.7">4</text>
<text x="178" y="141.4">4</text>
<text x="200.8" y="141.4">5</text>
<text x="226.2" y="140.1">1</text>
<text x="256.7" y="140.1">5</text>
<text x="279.6" y="138.8">1</text>
<text x="287.2" y="138.8">4</text>
<text x="307.7" y="143.4" transform="rotate(-90 307.7 143.4)">1</text>
<text x="312.8" y="143.4" transform="rotate(-90 312.8 143.4)">2</text>
<text x="93" y="146.5">10</text>
<text x="129.1" y="146.5">5</text>
<text x="93.5" y="154.1">8</text>
<text x="93.5" y="150.3">9</text>
<text x="129.1" y="150.3">6</text>
<text x="129.1" y="154.1">7</text>
<text x="147.5" y="154.1">1</text>
<text x="150.9" y="150.4" transform="rotate(-90 150.9 150.4)">2</text>
<text x="153.8" y="154.1">3</text>
<text x="310.3" y="151" transform="rotate(-90 310.3 151)">3</text>
<text x="150.9" y="159.3" transform="rotate(-90 150.9 159.3)">4</text>
<text x="10.4" y="185.7">D</text>
<text x="408.4" y="185.7">D</text>
<text x="57.3" y="226.5">2</text>
<text x="87.8" y="226.5">4</text>
<text x="154.5" y="226.5">2</text>
<text x="184.9" y="226.5">4</text>
<text x="10.4" y="235.7">E</text>
<text x="57.3" y="234.1">1</text>
<text x="87.8" y="234.1">3</text>
<text x="154.5" y="234.1">1</text>
<text x="184.9" y="234.1">3</text>
<text x="408.4" y="235.7">E</text>
<text x="10.5" y="285.7">F</text>
<text x="35" y="286.7">1</text>
<text x="85" y="286.7">2</text>
<text x="135" y="286.7">3</text>
<text x="185" y="286.7">4</text>
<text x="235" y="286.7">5</text>
<text x="285" y="286.7">6</text>
<text x="335" y="286.7">7</text>
<text x="385" y="286.7">8</text>
<text x="408.5" y="285.7">F</text>
</g>
<g font-size="1.8" fill="#008484">
<text x="48.7" y="41">+3V3</text>
<text x="84.9" y="44.8">+3V3</text>
<text x="168.7" y="46.1">+3V3</text>
<text x="211.8" y="46.1">+5V_ISO1</text>
<text x="51.9" y="49.6">R199</text>
<text x="52.3" y="51.5">10K</text>
<text x="77.1" y="48.9">C98</text>
<text x="159.2" y="48.9">C129</text>
<text x="71.1" y="58.5">GND</text>
<text x="77" y="55.2">100nF</text>
<text x="154.3" y="58.5">GND</text>
<text x="160.2" y="55.2">100nF</text>
<text x="99.4" y="64.8">nCS</text>
<text x="99.4" y="61">VDD</text>
<text x="118.1" y="64.8">RX_CAN</text>
<text x="118.3" y="61">TX_CAN</text>
<text x="181.4" y="61">VDD1</text>
<text x="181.4" y="64.8">OUTA</text>
<text x="194.9" y="61">VDD2</text>
<text x="196.6" y="64.8">INA</text>
<text x="232.2" y="64.8">VDD</text>
<text x="232.2" y="62.3">RXD</text>
<text x="247.9" y="64.8">CANH</text>
<text x="248.3" y="62.3">STBY</text>
<text x="282.9" y="61.7">FL2</text>
<text x="326.8" y="62.2">R176</text>
<text x="327.7" y="64.7">DNF</text>
<text x="99.4" y="68.6">SDO</text>
<text x="113.4" y="68.6">CLKOUT_SOF</text>
<text x="181.4" y="67.3">INB</text>
<text x="181.4" y="71.2">GND1</text>
<text x="194.6" y="67.3">OUTB</text>
<text x="194.7" y="71.2">GND2</text>
<text x="232.2" y="69.9">TXD</text>
<text x="232.2" y="67.3">VSS</text>
<text x="248" y="69.9">SPLIT</text>
<text x="248.1" y="67.3">CANL</text>
<text x="275.9" y="70.6">PE-1812ACC510STS</text>
<text x="99.4" y="76.2">SCK</text>
<text x="99.4" y="72.4">SDI</text>
<text x="120.5" y="76.2">OSC2</text>
<text x="122.5" y="72.4">INT</text>
<text x="154.5" y="77.6">Y6</text>
<text x="180.7" y="75">U34</text>
<text x="192.2" y="75">ADuM1201</text>
<text x="230.8" y="76.3">U36</text>
<text x="243.8" y="76.3">MCP2561FD</text>
<text x="269" y="73.7">C159</text>
<text x="275.4" y="73.7">C162</text>
<text x="295.7" y="73.7">C164</text>
<text x="302" y="73.7">C166</text>
<text x="317.1" y="73.7">D37</text>
<text x="317.5" y="75.7">NUP2105L</text>
<text x="99.4" y="83.9">INT1</text>
<text x="99.4" y="80">INT0</text>
<text x="120.5" y="80">OSC1</text>
<text x="121.8" y="83.9">VSS</text>
<text x="155.9" y="80.1">40MHz Crystal</text>
<text x="268.9" y="78.8">47pF</text>
<text x="275.3" y="78.8">47pF</text>
<text x="295.6" y="78.8">47pF</text>
<text x="302" y="78.8">47pF</text>
<text x="143.9" y="87.7">C104</text>
<text x="161.7" y="87.7">C108</text>
<text x="263.5" y="87.7">GND_ISO1</text>
<text x="290.2" y="87.7">GND_ISO1</text>
<text x="306.7" y="87.7">GND_ISO1</text>
<text x="134.6" y="94.7">GND</text>
<text x="143.7" y="92.8">9pF</text>
<text x="149.8" y="95.3">GND</text>
<text x="161.5" y="92.8">9pF</text>
<text x="168.2" y="94.1">GND</text>
<text x="205.1" y="92.8">GND_ISO1</text>
<text x="84.3" y="107.7">+3V3</text>
<text x="140.9" y="103">GND</text>
<text x="49.4" y="112.1">+3V3</text>
<text x="93" y="114.3">C99</text>
<text x="157.9" y="120">C122</text>
<text x="167.5" y="117.2">+3V3</text>
<text x="211.2" y="117.2">+5V_ISO2</text>
<text x="52.5" y="120.7">R200</text>
<text x="53" y="122.6">10K</text>
<text x="91.3" y="120.6">100nF</text>
<text x="98.4" y="123.9">GND</text>
<text x="153" y="129.6">GND</text>
<text x="158.9" y="126.3">100nF</text>
<text x="98.8" y="135.9">nCS</text>
<text x="98.8" y="132.1">VDD</text>
<text x="117.4" y="135.9">RX_CAN</text>
<text x="117.6" y="132.1">TX_CAN</text>
<text x="180.7" y="132.1">VDD1</text>
<text x="180.7" y="135.9">OUTA</text>
<text x="194.3" y="132.1">VDD2</text>
<text x="196" y="135.9">INA</text>
<text x="231.5" y="135.9">VDD</text>
<text x="231.5" y="133.4">RXD</text>
<text x="247.2" y="135.9">CANH</text>
<text x="247.6" y="133.4">STBY</text>
<text x="282.3" y="132.8">FL1</text>
<text x="326.2" y="132.7">R175</text>
<text x="327.1" y="135.2">DNF</text>
<text x="98.8" y="143.5">SDI</text>
<text x="98.8" y="139.7">SDO</text>
<text x="112.7" y="139.7">CLKOUT_SOF</text>
<text x="121.9" y="143.5">INT</text>
<text x="180.7" y="138.5">INB</text>
<text x="180.7" y="142.3">GND1</text>
<text x="194" y="138.5">OUTB</text>
<text x="194.1" y="142.3">GND2</text>
<text x="231.5" y="141">TXD</text>
<text x="231.5" y="138.5">VSS</text>
<text x="247.3" y="141">SPLIT</text>
<text x="247.4" y="138.5">CANL</text>
<text x="275.3" y="141.7">PE-1812ACC510STS</text>
<text x="98.8" y="147.4">SCK</text>
<text x="119.9" y="147.4">OSC2</text>
<text x="153.9" y="148.7">Y5</text>
<text x="180" y="146.1">U33</text>
<text x="191.6" y="146.1">ADuM1201</text>
<text x="230.1" y="147.4">U35</text>
<text x="243.2" y="147.4">MCP2561FD</text>
<text x="268.3" y="149.9">47pF</text>
<text x="268.4" y="144.9">C158</text>
<text x="274.7" y="149.9">47pF</text>
<text x="274.7" y="144.9">C161</text>
<text x="295" y="149.9">47pF</text>
<text x="295" y="144.9">C163</text>
<text x="301.3" y="149.9">47pF</text>
<text x="301.4" y="144.9">C165</text>
<text x="316.5" y="144.9">D36</text>
<text x="316.8" y="146.8">NUP2105L</text>
<text x="98.8" y="155">INT1</text>
<text x="98.8" y="151.2">INT0</text>
<text x="119.9" y="151.2">OSC1</text>
<text x="121.2" y="155">VSS</text>
<text x="155.2" y="151.2">40MHz Crystal</text>
<text x="143.3" y="158.8">C103</text>
<text x="161.1" y="158.8">C105</text>
<text x="262.9" y="158.8">GND_ISO2</text>
<text x="289.5" y="158.8">GND_ISO2</text>
<text x="306" y="158.8">GND_ISO2</text>
<text x="133.9" y="165.2">GND</text>
<text x="143.1" y="163.9">9pF</text>
<text x="149.2" y="166.5">GND</text>
<text x="160.9" y="163.9">9pF</text>
<text x="167.6" y="165.2">GND</text>
<text x="204.4" y="163.9">GND_ISO2</text>
<text x="140.3" y="174.1">GND</text>
<text x="237.2" y="193.4">+5V_ISO1</text>
<text x="258.2" y="193.4">+5V_ISO2</text>
<text x="242.3" y="202">C155</text>
<text x="251.2" y="202">C156</text>
<text x="263.3" y="202">C157</text>
<text x="272.2" y="202">C160</text>
<text x="242.4" y="207.1">100nF</text>
<text x="251.3" y="207.1">100nF</text>
<text x="263.3" y="207.1">100nF</text>
<text x="272.2" y="207.1">100nF</text>
<text x="35.2" y="215">+5V</text>
<text x="111.5" y="215">+5V_ISO1</text>
<text x="132.4" y="215">+5V</text>
<text x="211.2" y="215">+5V_ISO2</text>
<text x="95" y="220.9">10uH</text>
<text x="121.2" y="221.1">PWR_FLAG</text>
<text x="193.4" y="220.9">10uH</text>
<text x="221.5" y="219.8">PWR_FLAG</text>
<text x="236.8" y="217.3">GND_ISO1</text>
<text x="257.8" y="217.3">GND_ISO2</text>
<text x="42.6" y="226">2.2uF</text>
<text x="62.6" y="227.4">+VIN</text>
<text x="77.5" y="227.4">+VOUT</text>
<text x="96.1" y="224.1">L7</text>
<text x="108.4" y="226.8">C100</text>
<text x="116.6" y="226.8">C101</text>
<text x="139.8" y="226">2.2uF</text>
<text x="159.8" y="227.4">+VIN</text>
<text x="174.7" y="227.4">+VOUT</text>
<text x="194.1" y="224.1">L11</text>
<text x="208.1" y="226.8">C153</text>
<text x="216.3" y="226.8">C154</text>
<text x="44.1" y="231.1">C84</text>
<text x="108.3" y="231.9">4.7uF</text>
<text x="116.7" y="231.9">470pF</text>
<text x="140.1" y="231.1">C102</text>
<text x="208" y="231.9">4.7uF</text>
<text x="216.4" y="231.9">470pF</text>
<text x="61.2" y="238.8">U29</text>
<text x="62.6" y="235">-VIN</text>
<text x="72.5" y="238.8">CME0505S3C</text>
<text x="77.9" y="235">-VOUT</text>
<text x="121.2" y="237.6">PWR_FLAG</text>
<text x="158.4" y="238.8">U32</text>
<text x="159.8" y="235">-VIN</text>
<text x="169.6" y="238.8">CME0505S3C</text>
<text x="175.1" y="235">-VOUT</text>
<text x="221.5" y="236.9">PWR_FLAG</text>
<text x="34.9" y="243.9">GND</text>
<text x="111.1" y="243.3">GND_ISO1</text>
<text x="132" y="243.9">GND</text>
<text x="210.8" y="243.3">GND_ISO2</text>
</g>
</svg>
